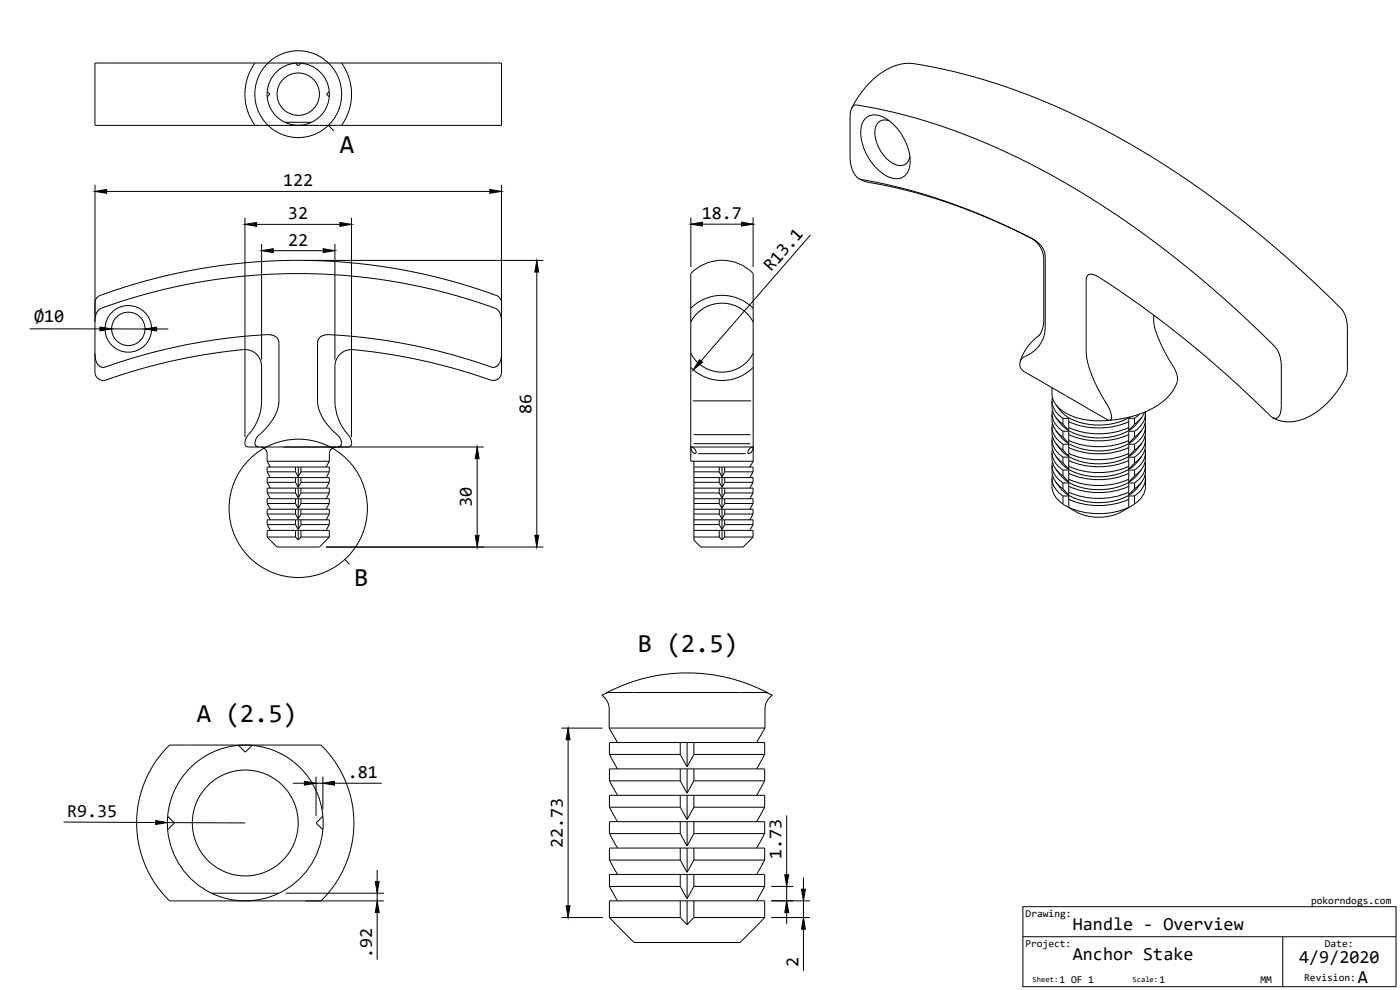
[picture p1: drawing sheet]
<svg xmlns="http://www.w3.org/2000/svg" width="420mm" height="297mm" viewBox="0 0 420 297" stroke-linecap="round" stroke-linejoin="round" font-family="sans-serif">
<!-- layer: Visible -->
<g fill="none" stroke="#000" stroke-width=".3">
<path d="M76.5 18.9h-48v18.7h48M76.5 18.9h26M76.5 18.9a16 16 0 0 0 0 18.7M88.7 19l.3 .2a.53 .53 0 0 0 .5 .5 .53 .53 0 0 0 .5-.4l.3-.3M102.5 18.9h48v18.7h-48M102.5 18.9a16 16 0 0 1 0 18.7M76.5 37.6h26M80.2 27.5l.3 .2a.54 .54 0 0 1 .4 .5 .54 .54 0 0 1-.4 .6l-.3 .3M80.2 29.1a9.3 9.3 0 0 0 5.3 7.6M80.2 27.4v1.7M85.4 36.7h8.2M85.5 36.7a9.3 9.3 0 0 0 8 0"/>
<path d="M98.8 27.4v1.7M98.8 27.4a9.3 9.3 0 0 0-9.3-8.5 9.3 9.3 0 0 0-9.3 8.5M98.8 29.1a9.3 9.3 0 0 1-5.3 7.6M98.8 27.5l-.2 .2a.54 .54 0 0 0-.5 .5 .54 .54 0 0 0 .4 .6l.3 .3M255.6 32.4l2.5-4.2 3.5-3.9 3.6-2.9 3.2-1.6 2.7-.7h2.9l11.9 2.3 9.6 2.6 8.7 2.8 10.7 4.3 9.2 4.1 9.8 5 10.6 6.1 9.7 6.3 9 6.2 11.5 8.8 14.8 12.7 13 12.3 .7 1 .7 1.7 .5 3-.1 13.4-.6 1.8-2.5 4.1-2.7 3.2-2 1.8-2.4 1.7-2.8 1.4-2.7 .7-2.5 .2-2-.4-2.3-.9M255.9 32l1-.5 5 .8 6.2 1.4 7.2 1.9 11.7 3.8 11.4 4.6 11.9 5.7 11 6.1 10 6.2 13 8.9 8.8 6.8 10.3 8.5 11.1 9.9 8.5 8.4 1.1 2.4 .4 2.8v12.3l-.2 1.7-.5 1.3-.9 .5-1.4-.5-9.6-9.1-7.1-6.4-15.2-12.4-13.9-10-6.3-4.2-1.7-.6-1.2 .2-.4 .6-.1 1 .1 22.9 .8 3.5 1.5 3.8 4.7 8.7 .5 1.8-.1 1.1-.4 .2-.7-.2-25.3-14.6-.7-.7-.3-.9 .3-1.7 .8-.8 3-1.7 1.2-1.2 1.3-2 .9-2.5 .1-22.7-.3-1.6-.6-1.3-1.7-1.8-3.1-1.7-9-4.3-9.7-4-6.4-2.3-8-2.5-9.5-2.4-7-1.3-.9-.4-.9-1-.7-1.2-.5-1.7-.3-1.8v-13.3l.3-1.6zM259.5 35.8a4.6 4.6 0 0 1 6.2-.3 16 16 0 0 1 7.4 14.1 4.2 4.2 0 0 1-6.3 3.6 15.7 15.7 0 0 1-8.4-14.7l.2-1zM266.9 36.3a3 3 0 0 0-4.3 2.9 11.1 11.1 0 0 0 6.7 10.4 2.89 2.89 0 0 0 3.8-2.6M257.7 53.6l.6 .3a17.7 17.7 0 0 0 6.3 1.5l12.4 3 12.1 4.1 13.1 5.5 7.1 3.4 1.6 1.1 1.6 2.3 .7 2.8v18.8l-.4 2.4-.9 1.9M28.5 96.6l.4-2.6 .6-.9 .8-.6 9.5-3.1 8.6-2.4 7.8-1.7 10.3-1.7 9.8-1 10.8-.5 9.5 .1 10.8 .8 9.3 1.2 9.3 1.8 11.4 2.8 11.4 3.7 .8 .7 .5 .7 .4 2.7M28.5 96.6v-5.5a2.76 2.76 0 0 1 2.5-2.8l7.7-2.5 7.3-2.1 6.4-1.6 7.9-1.5 7-1.1 7.5-.8 13.3-.6 14.2 .5 8 .8 8.9 1.3 13.9 3 8.2 2.3 5.8 2a4.9 4.9 0 0 1 3.2 2l.2 .9v5.7M28.5 96.6v9.4"/>
<path d="M150.5 96.6v9.4M346.2 94.6l.2 3 1.2 3.7 1.7 3.7 3.1 5.5 .8 1.8 .2 1.7-.5 1.6-1.2 2.1-1.7 1.9-2 1.6-2.1 1.3-2.7 1.3-2.9 1-4.1 .9-3.1 .4M28.5 106l.2 1.9 .5 1.2 .9 .9 1 .2 13-4 12.8-3 6.9-1.1 9.9-1.2 6.4-.5 2.3 .4 .9 .8 .4 1.4v18.3l-.6 2.2-1.4 2.6-2 2.6-2.4 2.2-.5 .9-.2 1.7 .4 .4 .8 .2M28.5 106v5.5a2.58 2.58 0 0 0 3.9 2.3l9.5-3 8.9-2.3 8.5-1.7 11.1-1.6a9.3 9.3 0 0 1 5.5 .3 5 5 0 0 1 2.6 4.4M78.5 109.9v10.4a15.9 15.9 0 0 1-4.5 10.9l-.4 .9a1.46 1.46 0 0 0 .3 1.7 1.46 1.46 0 0 0 1.6 .3h2.3M100.5 109.9v10.4M150.5 106l-.2 1.9-.6 1.4-.9 .8-1.1 .1-12.8-4-14.3-3.2-9.2-1.5-6.1-.6-6.4-.5-2.3 .4-1 1-.3 1.2 .1 18.3 .5 2.2 1.4 2.6 2 2.6 2.4 2.2 .5 .9 .2 1.7-.4 .4-.8 .2M150.5 106v5.5a2.54 2.54 0 0 1-1.2 2.4 2.54 2.54 0 0 1-2.7-.1l-9.5-3-9.6-2.5-9.7-1.9-9.2-1.2a9.2 9.2 0 0 0-5.5 .3 5 5 0 0 0-2.6 4.4M207.3 110.2v-28a12.6 12.6 0 0 1 18.7 .1v27.9M207.3 110.2v23.9M207.3 110.2l1.7 1.5 2.2 1.3 2.6 .8 2.4 .4 2.7-.2 2.5-.7 2.5-1.3 2.1-1.8M226 110.2v23.9"/>
<path d="M312 100.5l-2.1 1.8-1.6 1.8-1.1 1.9-1 2.5M315.7 116.3a7.2 7.2 0 0 0 4.3 7.7 21.7 21.7 0 0 0 12.8 2.1M315.8 119.2a6 6 0 0 0 3.2 6.3M77.8 134.1h23.4M78.2 134.1a2 2 0 0 1 2 2v2.3M80.2 138.4h18.6M80.2 138.4l1 1.7M98.8 136.1v2.3M98.8 138.4l-.9 1.7M100.5 120.3a15 15 0 0 0 4 10.1M100.9 134.1a2 2 0 0 0-2 2M104.5 130.4l.8 1.3 .2 1.4"/>
<path d="M105.5 133.1a1.63 1.63 0 0 1-2 1h-2.3M207.3 134.1v4.3h.9M207.3 134.1h18.7M208.2 138.4l.1 1.7M208.2 138.4h17.8M226 134.1v4.3M226 138.4l-1 1.7M315.7 120.3a6.7 6.7 0 0 0 3.3 7M315.7 124.2a6.7 6.7 0 0 0 3.3 6.9M315.7 129.8a6.5 6.5 0 0 0 3.3 5.2M315.7 132a6.7 6.7 0 0 0 3.3 6.9M315.7 135.8a6.7 6.7 0 0 0 3.3 7"/>
<path d="M315.7 139.7a6.7 6.7 0 0 0 3.3 7M315.7 128.1v1.7M315.8 123.1a6 6 0 0 0 3.2 6.3M315.8 127a6 6 0 0 0 3.2 6.3M315.8 130.9a6 6 0 0 0 3.2 6.3M315.8 134.8a6 6 0 0 0 3.2 6.2M315.8 138.6a6 6 0 0 0 3.2 6.3M316.9 125.4l1.4 1.8M316.9 129.3l1.4 1.7M316.9 133.1l1.4 1.8M316.9 137l1.4 1.8M316.9 121.5l1.4 1.8"/>
<path d="M318.3 123.3a15.4 15.4 0 0 0 13 4.2 16.8 16.8 0 0 0 7.8-2.4M318.3 127.1a15.5 15.5 0 0 0 12.8 4.3 14.1 14.1 0 0 0 10.1-4.3M319 127.3l1.7 1.8v-.8M319 129.4h1.7v3.6l-1.7-1.8zM319 135.1l1.7 1.7v-.8M319 137.2v1.7l1.7 1.8v-.8M319 125.5h1.7v2.8M319 135.1v-1.8h1.7v2.7M319 137.2h1.7v2.7M319 125.5v1.8M320.7 126.5a22.4 22.4 0 0 0 18.1 0M320.7 130.4a22.4 22.4 0 0 0 18.1 0"/>
<path d="M320.7 134.3a22.4 22.4 0 0 0 18.1 0M320.7 138.2a22.4 22.4 0 0 0 18.1 0M320.7 128.3a22.4 22.4 0 0 0 18.1 0M320.7 132.1a22.4 22.4 0 0 0 18.1 0M320.7 136a22.4 22.4 0 0 0 18.1 0M320.7 139.9a22.4 22.4 0 0 0 18.1 0M338.8 129.4h1.7v1.8l-1.7 1.8zM340.5 127.3l-1.7 1.8v-.8M340.5 135.1l-1.7 1.7v-.8M340.5 137.2v1.7l-1.7 1.8v-.8M340.5 125.5v1.8M340.5 135.1v-1.8h-1.7v2.7"/>
<path d="M340.5 125.5h-1.7v2.8M340.5 137.2h-1.7v2.7M342 124.2l-1.5 1.3M342.5 129.3a14.2 14.2 0 0 1-12.8 6 15.1 15.1 0 0 1-11.4-4.3M342.5 133.1a14.2 14.2 0 0 1-12.8 6.1 15.1 15.1 0 0 1-11.4-4.3M342.5 137a14.2 14.2 0 0 1-12.8 6.1 15.1 15.1 0 0 1-11.4-4.3M342.5 125.4l-1.3 1.8M343.5 123.6l-1.3 2.2-1.7 1.5M343.6 127a6 6 0 0 1-3.1 6.3M343.6 130.9a6 6 0 0 1-3.1 6.3M343.6 134.8a6 6 0 0 1-3.1 6.2M343.6 138.6a6 6 0 0 1-3.1 6.3"/>
<path d="M343.7 123.5a6.1 6.1 0 0 1-3.2 5.9M343.8 124.2a6.7 6.7 0 0 1-3.3 6.9M343.8 129.8a6.5 6.5 0 0 1-3.3 5.2M343.8 132a6.7 6.7 0 0 1-3.3 6.9M343.8 135.8a6.7 6.7 0 0 1-3.3 7M343.8 139.7a6.7 6.7 0 0 1-3.3 7M343.8 128.1v1.7M80.2 157.4l1 1.7M80.2 154.2l1 1.8M80.2 151.1l1 1.7M80.2 147.9l1 1.7M80.2 144.7l1 1.8"/>
<path d="M80.2 141.6l1 1.7M80.2 141.6h8.5M80.2 144.7h8.5M80.2 147.9h8.5M80.2 151.1h8.5M80.2 154.2h8.5M80.2 157.4h8.5M88.7 140.1h-8.5v1.5M88.7 143.3h-8.5v1.4M88.7 146.5h-8.5v1.4M88.7 149.6h-8.5v1.5M88.7 152.8h-8.5v1.4"/>
<path d="M88.7 156h-8.5v1.4M88.7 159.1h-8.5v2M88.7 141.6l.8 1.4M88.7 144.7l.8 1.5M88.7 147.9l.8 1.5M88.7 151.1l.8 1.4M88.7 154.2l.8 1.5M88.7 157.4l.8 1.5M88.7 140.1h1.6M88.7 143.3h1.6M88.7 146.5h1.6M88.7 149.6h1.6"/>
<path d="M88.7 152.8h1.6M88.7 156h1.6M88.7 159.1h1.6M88.7 140.1v1.5M88.7 143.3v1.4M88.7 146.5v1.4M88.7 149.6v1.5M88.7 152.8v1.4M88.7 156v1.4M88.7 159.1v2M89.5 140.1v2.9M89.5 143.3v2.9"/>
<path d="M89.5 146.5v2.9M89.5 149.6v2.9M89.5 152.8v2.9M89.5 156v2.9M89.5 159.1v2.9M90.3 140.1h8.5v1.5M90.3 143.3h8.5v1.4M90.3 146.5h8.5v1.4M90.3 149.6h8.5v1.5M90.3 152.8h8.5v1.4M90.3 156h8.5v1.4M90.3 159.1h8.5v2"/>
<path d="M90.3 141.6h8.5M90.3 141.6l-.8 1.4M90.3 144.7h8.5M90.3 144.7l-.8 1.5M90.3 147.9h8.5M90.3 147.9l-.8 1.5M90.3 151.1h8.5M90.3 151.1l-.8 1.4M90.3 154.2h8.5M90.3 154.2l-.8 1.5M90.3 157.4h8.5M90.3 157.4l-.8 1.5"/>
<path d="M90.3 140.1v1.5M90.3 143.3v1.4M90.3 146.5v1.4M90.3 149.6v1.5M90.3 152.8v1.4M90.3 156v1.4M90.3 159.1v2M98.8 141.6l-.9 1.7M98.8 157.4l-.9 1.7M98.8 154.2l-.9 1.8M98.8 151.1l-.9 1.7M98.8 147.9l-.9 1.7"/>
<path d="M98.8 144.7l-.9 1.8M208.2 157.4l.1 1.7M208.2 154.2l.1 1.8M208.2 151.1l.1 1.7M208.2 147.9l.1 1.7M208.2 144.7l.1 1.8M208.2 141.6l.1 1.7M208.2 141.6h7.7M208.2 144.7h7.7M208.2 147.9h7.7M208.2 151.1h7.7M208.2 154.2h7.7"/>
<path d="M208.2 157.4h7.7M215.9 140.1h-7.7v1.5M215.9 143.3h-7.7v1.4M215.9 146.5h-7.7v1.4M215.9 149.6h-7.7v1.5M215.9 152.8h-7.7v1.4M215.9 156h-7.7v1.4M215.9 159.1h-7.7v2M215.9 157.4l.8 1.5M215.9 154.2l.8 1.5M215.9 151.1l.8 1.4M215.9 147.9l.8 1.5"/>
<path d="M215.9 144.7l.8 1.5M215.9 141.6l.8 1.4M215.9 140.1h1.6M215.9 143.3h1.6M215.9 146.5h1.6M215.9 149.6h1.6M215.9 152.8h1.6M215.9 156h1.6M215.9 159.1h1.6M215.9 140.1v1.5M215.9 143.3v1.4M215.9 146.5v1.4"/>
<path d="M215.9 149.6v1.5M215.9 152.8v1.4M215.9 156v1.4M215.9 159.1v2M216.7 140.1v2.9M216.7 143.3v2.9M216.7 146.5v2.9M216.7 149.6v2.9M216.7 152.8v2.9M216.7 156v2.9M216.7 159.1v2.9M217.5 140.1h8.5v1.5"/>
<path d="M217.5 143.3h8.5v1.4M217.5 146.5h8.5v1.4M217.5 149.6h8.5v1.5M217.5 152.8h8.5v1.4M217.5 156h8.5v1.4M217.5 159.1h8.5v2M217.5 157.4l-.8 1.5M217.5 154.2l-.8 1.5M217.5 151.1l-.8 1.4M217.5 147.9l-.8 1.5M217.5 144.7l-.8 1.5M217.5 141.6l-.8 1.4"/>
<path d="M217.5 141.6h8.5M217.5 144.7h8.5M217.5 147.9h8.5M217.5 151.1h8.5M217.5 154.2h8.5M217.5 157.4h8.5M217.5 140.1v1.5M217.5 143.3v1.4M217.5 146.5v1.4M217.5 149.6v1.5M217.5 152.8v1.4M217.5 156v1.4"/>
<path d="M217.5 159.1v2M226 141.6l-1 1.7M226 144.7l-1 1.8M226 147.9l-1 1.7M226 151.1l-1 1.7M226 154.2l-1 1.8M226 157.4l-1 1.7M315.7 143.6a7.1 7.1 0 0 0 3.3 7.6M315.8 142.5a6 6 0 0 0 3.2 6.3M316.9 140.9l1.4 1.8M316.9 144.8l1.4 1.7M318.3 142.6a15.5 15.5 0 0 0 12.8 4.3 14.1 14.1 0 0 0 10.1-4.3"/>
<path d="M319 151.2l1.7 1.1M319 141h1.7v3.6l-1.7-1.8M319 146.7l1.7 1.8v-.8M319 144.9h1.7v2.8M319 148.8h1.7v3.5M319 141v1.8M319 144.9v1.8M319 148.8v2.4M320.7 142a22.4 22.4 0 0 0 18.1 0M320.7 145.9a22.4 22.4 0 0 0 18.1 0M320.7 149.8a22.4 22.4 0 0 0 18.1 0M320.7 152.2a22.4 22.4 0 0 0 18.1 0"/>
<path d="M320.7 143.8a22.4 22.4 0 0 0 18.1 0M320.7 147.7a22.4 22.4 0 0 0 18.1 0M320.7 152.3h.1M320.7 152.3a15.4 15.4 0 0 0 18.1 0M338.8 152.3h.1M340.5 151.2l-1.7 1.1M340.5 141h-1.7v3.6l1.7-1.8M340.5 146.7l-1.7 1.8v-.8M340.5 141v1.8M340.5 144.9v1.8M340.5 148.8v2.4M340.5 144.9h-1.7v2.8"/>
<path d="M340.5 148.8h-1.7v3.5M342.5 144.8a14.2 14.2 0 0 1-12.8 6 15.1 15.1 0 0 1-11.4-4.3M342.5 140.9l-1.3 1.8M343.6 142.5a6 6 0 0 1-3.1 6.3M343.8 143.6a7.1 7.1 0 0 1-3.3 7.6M80.2 161.1l2.9 3h12.8l2.9-3M80.2 161.1h8.5M88.7 161.1l.8 .9M90.3 161.1h8.5M90.3 161.1l-.8 .9M208.2 161.1v1l2.1 2h12.7l3-3M208.2 161.1h7.7"/>
<path d="M215.9 161.1l.8 .9M217.5 161.1l-.8 .9M217.5 161.1h8.5M182.2 207.8h48l1.6 .8-1.1 1-.9 1.8-.2 1.4v5.6M182.2 207.8l-1.6 .8 1.1 1 .9 1.8 .2 1.4v5.6M182.3 207.8a51.9 51.9 0 0 1 47.9 0M182.8 218.4h46.8M182.8 218.4l2.5 4.4M229.6 218.4l-2.5 4.4M50.9 223.5h45.4a32.6 32.6 0 0 1 0 46.8h-45.4a32.6 32.6 0 0 1 0-46.8zM71.6 223.6l1.4 1.5a.57 .57 0 0 0 .5 .5 .57 .57 0 0 0 .6-.4l1.5-1.6M71.6 223.6h4"/>
<path d="M71.6 223.6a23.4 23.4 0 0 0-21.3 21.3M75.6 223.6a23.4 23.4 0 0 1 21 19.1 23.4 23.4 0 0 1-12.9 25.3M182.9 234.3l2.4 4.3M182.9 226.4l2.4 4.3M182.9 226.4h21.3M182.9 234.3h21.3M204.2 222.8h-21.3v3.6M204.2 230.7h-21.3v3.6M204.2 238.6h-21.3v3.6M204.2 226.4l2 3.6M204.2 234.3l2 3.7M204.2 222.8h4"/>
<path d="M204.2 230.7h4M204.2 238.6h4M204.2 222.8v3.6M204.2 230.7v3.6M204.2 238.6v3.6M206.2 222.8v7.2M206.2 230.7v7.3M206.2 238.6v7.3M208.2 222.8h21.3v3.6M208.2 230.7h21.3v3.6M208.2 238.6h21.3v3.6M208.2 226.4h21.3"/>
<path d="M208.2 226.4l-2 3.6M208.2 234.3h21.3M208.2 234.3l-2 3.7M208.2 222.8v3.6M208.2 230.7v3.6M208.2 238.6v3.6M229.5 226.4l-2.4 4.3M229.5 234.3l-2.4 4.3M50.3 244.9l1.4 1.4a.57 .57 0 0 1 .5 .5 .57 .57 0 0 1-.3 .6l-1.6 1.6M50.3 249a23.4 23.4 0 0 0 13.2 19M50.3 244.9v4.1M96.9 244.9l-1.4 1.4a.57 .57 0 0 0-.5 .5 .57 .57 0 0 0 .4 .6l1.5 1.6"/>
<path d="M182.9 258l2.4 4.4M182.9 250.1l2.4 4.4M182.9 242.2l2.4 4.3M182.9 242.2h21.3M182.9 250.1h21.3M182.9 258h21.3M204.2 246.5h-21.3v3.6M204.2 254.5h-21.3v3.5M204.2 242.2l2 3.7M204.2 250.1l2 3.7M204.2 258l2 3.7M204.2 246.5h4"/>
<path d="M204.2 254.5h4M204.2 246.5v3.6M204.2 254.5v3.5M206.2 246.5v7.3M206.2 254.5v7.2M208.2 246.5h21.3v3.6M208.2 254.5h21.3v3.5M208.2 242.2h21.3M208.2 242.2l-2 3.7M208.2 250.1h21.3M208.2 250.1l-2 3.7M208.2 258h21.3"/>
<path d="M208.2 258l-2 3.7M208.2 246.5v3.6M208.2 254.5v3.5M229.5 258l-2.4 4.4M229.5 250.1l-2.4 4.4M229.5 242.2l-2.4 4.3M63.5 268a23.4 23.4 0 0 0 20.2 0M63.5 268h20.2M182.9 275.3l7.4 7.5h31.8l7.4-7.5M182.9 266l2.4 4.3M182.9 266h21.3M182.9 275.3h21.3"/>
<path d="M204.2 262.4h-21.3v3.6M204.2 270.3h-21.3v5M204.2 275.3l2 2.1M204.2 266l2 3.6M204.2 262.4h4M204.2 270.3h4M204.2 262.4v3.6M204.2 270.3v5M206.2 262.4v7.2M206.2 270.3v7.1M208.2 262.4h21.3v3.6M208.2 270.3h21.3v5"/>
<path d="M208.2 275.3h21.3M208.2 275.3l-2 2.1M208.2 266h21.3M208.2 266l-2 3.6M208.2 262.4v3.6M208.2 270.3v5M229.5 266l-2.4 4.3"/>
<circle cx="89.5" cy="28.3" r="6.4"/>
<circle cx="38.5" cy="98.7" r="7"/>
<circle cx="38.5" cy="98.7" r="5"/>
<circle cx="73.6" cy="246.9" r="15.9"/>
</g>
<!-- layer: Visible Narrow -->
<path d="M207.3 96.6l1.8-2.5 1.9-1.5 2.8-1.3 2.6-.3 3.1 .3 2.5 1.1 2.3 1.7 1.7 2.5M207.3 92.5l1.6-1.4 2.4-1.3 2.5-.9 2.7-.3 2.4 .2 2.4 .6 2.7 1.4 2 1.7M207.3 106l1.7 2.4 2 1.6 2.4 1.2 2.9 .5 3.1-.4 2.6-1.1 2.3-1.8 1.7-2.4M207.3 134.1l.5 1.5 1.2 .5M207.4 134.1l1.1 .6 .5 1.3M207.9 120.3h17.5M208.1 130.4h17.1M208.1 133.1h17.1M209.5 136.1h14.3M225.9 134.1l-1 .6-.5 1.3M226 134.1l-.5 1.5-1.1 .5" fill="none" stroke="#000" stroke-width=".3"/>
<!-- layer: TitleBlock -->
<path d="M307 272h112v24h-112zM307 281.1h112M385 281.1v14.9" fill="none" stroke="#000" stroke-width=".3"/>
<!-- layer: Dimensions -->
<g fill="none" stroke="#000" stroke-width=".3">
<path d="M28.5 55.4v39.2M32 57.4h115M150.5 55.4v39.2M73.5 65.3v65.8M77 67.3h25M78.5 73.2v34.7M82 75.2h15M91.5 78.1h71.6M100.5 73.2v34.7M105.5 65.3v65.8M207.3 65.2v14.9M210.8 67.3h11.7"/>
<path d="M226 65.2v14.9M243.2 70.5l-32.8 37.8M8.9 98.7h21.1M33.5 98.7h10M47 98.7h3.5M161.1 81.6v79M85.1 134.1h60.1M143.2 137.6v23M97.9 164.1h65.2M168.5 218.5h12.3M87.9 235h3.5M94.8 233v11.9"/>
<path d="M94.8 235h2.1M96.9 233v9.9M100.4 235h14.2M170.5 222v49.8M19.1 246.6l27.6 .2M50.2 246.8l23.4 .1M236.1 244.7v17.8M85.7 268h29.5M91.7 270.3h23.5M113.2 261v3.5M113.2 268v2.3M113.2 273.8v14.2"/>
<path d="M168.5 275.3h12.4M231.5 275.3h11.6M231.5 270.3h11.6M231.5 266h6.6M236.1 266v4.3M236.1 273.8v3.5M241.1 263.3v3.5M241.1 270.3v5M241.1 278.8v12.6"/>
</g>
<g fill="#000" stroke="#000" stroke-width=".3">
<path d="M28.5 57.4l3.5-.6v1.2zM147 56.8l3.5 .6-3.5 .6zM73.5 67.3l3.5-.6v1.2zM78.5 75.2l3.5-.6v1.2zM97 74.6l3.5 .6-3.5 .6zM102 66.7l3.5 .6-3.5 .6zM207.3 67.3l3.5-.6v1.1zM222.5 66.7l3.5 .6-3.5 .5zM30 98.1l3.5 .6-3.5 .6zM43.5 98.7l3.5-.6v1.2zM161.1 78.1l.6 3.5h-1.2zM209.9 107.9l.9 .8-2.7 2.3z"/>
<path d="M143.2 134.1l.6 3.5h-1.2zM142.6 160.6h1.2l-.6 3.5zM160.5 160.6h1.2l-.6 3.5zM91.4 234.4l3.4 .6-3.4 .6zM96.9 235l3.5-.6v1.2zM170.5 218.5l.6 3.5h-1.2zM46.7 246.2l3.5 .6-3.5 .6zM112.6 264.5h1.2l-.6 3.5zM113.2 270.3l.6 3.5h-1.2zM169.9 271.8h1.2l-.6 3.5zM236.1 270.3l.6 3.5h-1.2zM235.5 262.5h1.2l-.6 3.5z"/>
<path d="M240.5 266.8h1.2l-.6 3.5zM241.1 275.3l.6 3.5h-1.2z"/>
</g>
<!-- layer: Annotations -->
<g fill="none" stroke="#000" stroke-width=".3">
<path d="M98.6 37.6l1.6 1.7M103.5 167.8l1.4 1.5"/>
<circle cx="89.5" cy="28.3" r="13"/>
<circle cx="89.5" cy="152.5" r="20.8"/>
</g>
<g font-size="7.8">
<text x="102" y="45.9">A</text>
<text x="106.3" y="175.8">B</text>
<text x="191.4" y="195.5">B (2.5)</text>
<text x="59.1" y="216.5">A (2.5)</text>
</g>
<g font-size="5.5">
<text x="85" y="55.9">122</text>
<text x="86.4" y="65.8">32</text>
<text x="210.6" y="65.7">18.7</text>
<text x="86.4" y="73.7">22</text>
<text x="231.4" y="81.7" transform="rotate(-49 231.4 81.7)">R13.1</text>
<text x="10.3" y="96.6">Ø10</text>
<text x="159.6" y="124.4" transform="rotate(-90 159.6 124.4)">86</text>
<text x="141.6" y="152.2" transform="rotate(-90 141.6 152.2)">30</text>
<text x="104.4" y="233.4">.81</text>
<text x="20.1" y="245.1">R9.35</text>
<text x="168.9" y="254.4" transform="rotate(-90 168.9 254.4)">22.73</text>
<text x="234.5" y="257.8" transform="rotate(-90 234.5 257.8)">1.73</text>
<text x="322" y="279">Handle - Overview</text>
<text x="111.7" y="287.5" transform="rotate(-90 111.7 287.5)">.92</text>
<text x="239.6" y="290.3" transform="rotate(-90 239.6 290.3)">2</text>
<text x="322" y="288">Anchor Stake</text>
<text x="389.9" y="289.1">4/9/2020</text>
<text x="407.5" y="295">A</text>
</g>
<g font-size="3.1">
<text x="307.8" y="275.2">Drawing:</text>
<text x="393.5" y="271.2">pokorndogs.com</text>
<text x="307.7" y="284.2">Project:</text>
<text x="397.6" y="284.1">Date:</text>
<text x="318" y="295">1 OF 1</text>
<text x="348" y="295">1</text>
<text x="378.2" y="295">MM</text>
<text x="391.4" y="294.2">Revision:</text>
</g>
<g font-size="2.4">
<text x="309.9" y="294.7">Sheet:</text>
<text x="339.9" y="294.7">Scale:</text>
</g>
</svg>
